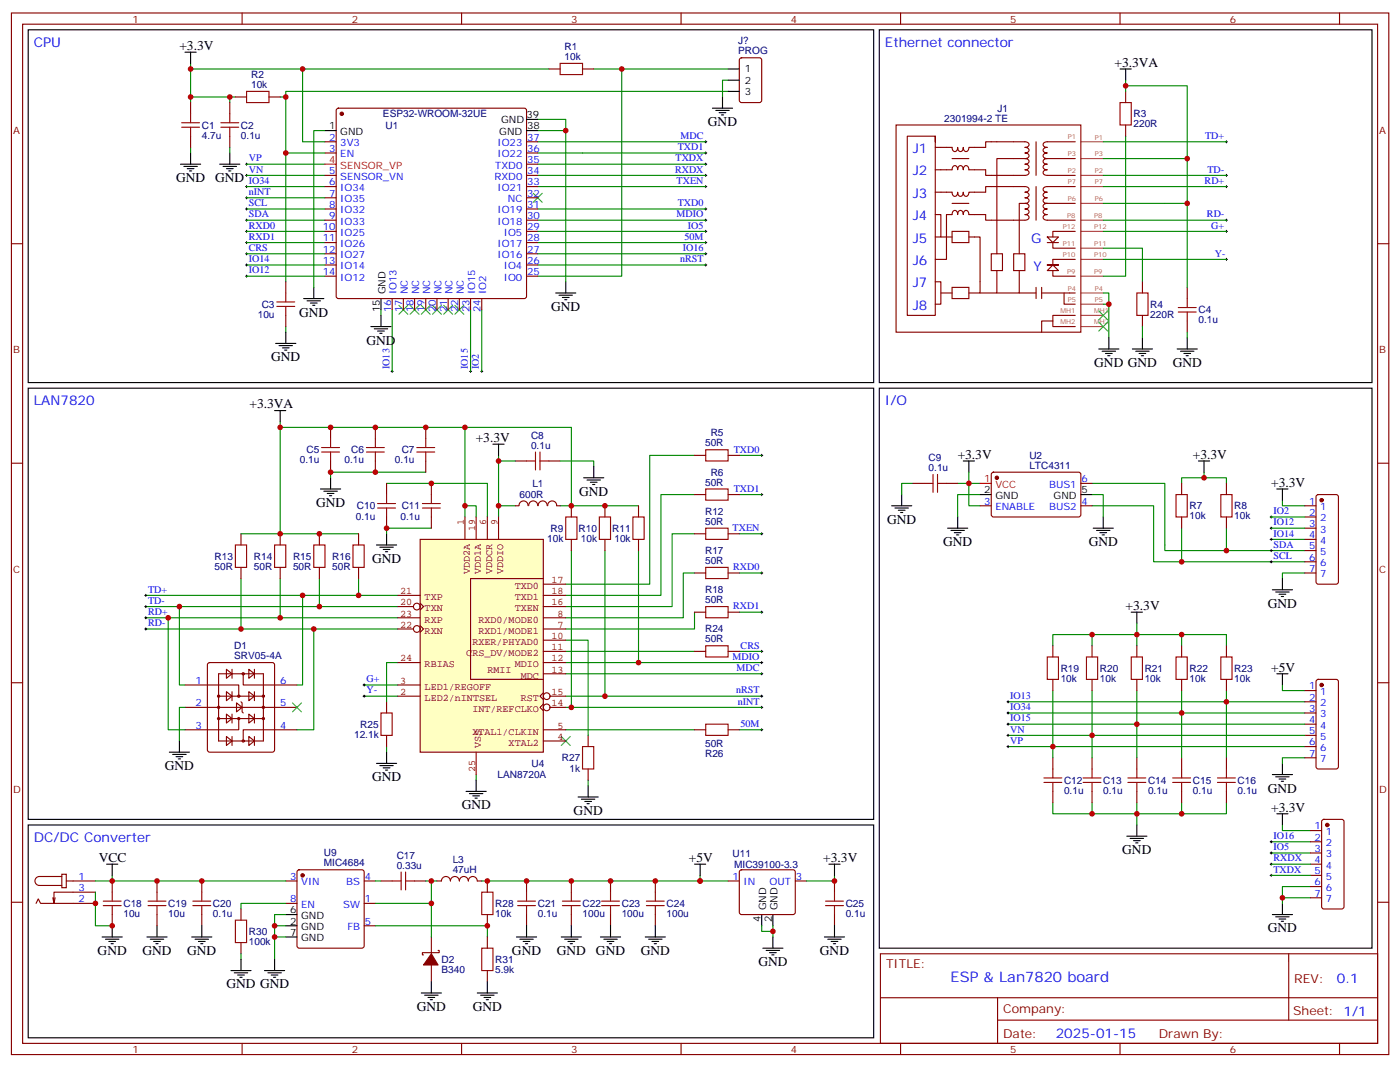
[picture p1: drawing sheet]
<svg xmlns="http://www.w3.org/2000/svg" width="441mm" height="336mm" viewBox="0 0 441 336" stroke-linecap="round" stroke-linejoin="round" font-family="sans-serif">
<g fill="none" stroke="#870000" stroke-width=".35">
<path d="M3.6 4.1h433.9v328.1h-433.9zM7.1 7.6h426.9v321h-426.9zM76.3 4.1v3.5M145.4 4.1v3.5M214.6 4.1v3.5M283.7 4.1v3.5M352.8 4.1v3.5M422 4.1v3.5M60 32.3v3.5M72.4 32.3v3.5M74.2 30.6h3.5M84.7 30.6h3.6"/>
<path d="M106.1 34.3l.5-.2h58.6l.5 .2 .2 .5v58.5l-.3 .5-.4 .3h-58.6l-.5-.3-.2-.5v-58.5zM172.9 21.7h3.6M183.5 21.7h3.5M60 42.9v3.5M72.4 42.9v3.5M102.4 44.7h3.5M102.4 48.2h3.5M102.4 55.2h3.5M102.4 58.8h3.5M165.9 44.7h3.5M165.9 48.2h3.5M165.9 55.2h3.5"/>
<path d="M165.9 58.8h3.5M165.9 51.7h3.5M3.6 76.8h3.5M102.4 62.3h3.5M102.4 65.8h3.5M102.4 69.4h3.5M102.4 72.9h3.5M102.4 76.4h3.5M102.4 79.9h3.5M165.9 62.3h3.5M165.9 65.8h3.5M165.9 69.4h3.5"/>
<path d="M165.9 72.9h3.5M165.9 76.4h3.5M165.9 79.9h3.5M434 76.8h3.5M90 88.8v3.5M90 99.3v3.6M102.4 83.5h3.5M102.4 87h3.5M123.5 94.1v3.5M127.1 94.1v3.5M130.6 94.1v3.5M134.1 94.1v3.5"/>
<path d="M137.7 94.1v3.5M141.2 94.1v3.5M144.7 94.1v3.5M148.2 94.1v3.5M151.8 94.1v3.5M165.9 83.5h3.5M165.9 87h3.5M104.1 134.6v3.5M118.3 134.6v3.5M134.1 134.6v3.5M3.6 145.9h3.5M104.1 145.2v3.5"/>
<path d="M118.3 145.2v3.5M121.8 152.3v3.5M134.1 145.2v3.5M135.9 152.3v3.5M162.3 159.3h1.1M166.3 159.3a1.41 1.41 0 0 0-1.4-1.5 1.41 1.41 0 0 0-1.4 1.5M169.4 159.3a1.41 1.41 0 0 0-1.4-1.5 1.41 1.41 0 0 0-1.4 1.5M172.4 159.3a1.41 1.41 0 0 0-1.4-1.5 1.41 1.41 0 0 0-1.4 1.5M172.6 159.3a1.41 1.41 0 0 1 1.4-1.5 1.41 1.41 0 0 1 1.4 1.5h1.1M180 159.3v3.5M190.6 159.3v3.5M201.2 159.3v3.5"/>
<path d="M218.8 143.4h3.5M218.8 155.8h3.5M229.4 143.4h3.5M229.4 155.8h3.5M287.6 152.3h3.5M298.2 152.3h3.5M308.8 159.3h3.5M312.5 148.9l.5-.2 27.1 .1 .4 .6-.1 13-.6 .4h-27.1l-.4-.7v-12.7zM340.5 152.3h3.5M340.5 159.3h3.5M372.3 152.3v3.5M386.4 152.3v3.5"/>
<path d="M411.1 159.3h3.5M414.8 156l.5-.2h5.6l.7 .4v27.1l-.2 .5-.5 .2h-5.6l-.5-.2-.2-.5v-26.8zM434 145.9h3.5M75.9 168.1v3.6M75.9 178.7v3.5M88.3 168.1v3.6M88.3 178.7v3.5M100.6 168.1v3.6M100.6 178.7v3.5M113 168.1v3.6M113 178.7v3.5M121.8 162.8v3.6"/>
<path d="M135.9 162.8v3.6M180 169.9v3.5M190.6 169.9v3.5M201.2 169.9v3.5M218.8 168.1h3.5M229.4 168.1h3.5M372.3 162.8v3.6M386.4 162.8v3.6M411.1 162.8h3.5M411.1 166.4h3.5M411.1 169.9h3.5M411.1 173.4h3.5"/>
<path d="M411.1 177h3.5M218.8 180.5h3.5M218.8 192.8h3.5M229.4 180.5h3.5M229.4 192.8h3.5M411.1 180.5h3.5M3.6 215.1h3.5M218.8 205.2h3.5M229.4 205.2h3.5M331.7 203.4v3.5M331.7 214v3.5M344 203.4v3.5"/>
<path d="M344 214v3.5M358.1 203.4v3.5M358.1 214v3.5M372.3 203.4v3.5M372.3 214v3.5M386.4 203.4v3.5M386.4 214v3.5M411.1 217.5h3.5M414.8 214.2l.5-.2h5.6l.7 .4v27.1l-.2 .5-.5 .2h-5.6l-.5-.2-.2-.5v-26.8zM434 215.1h3.5M121.8 221.1v3.5M121.8 231.6v3.6"/>
<path d="M185.3 231.6v3.6M218.8 229.9h3.5M229.4 229.9h3.5M331.7 238.7v3.5M344 238.7v3.5M358.1 238.7v3.5M372.3 238.7v3.5M386.4 238.7v3.5M411.1 221.1h3.5M411.1 224.6h3.5M411.1 228.1h3.5M411.1 231.6h3.5"/>
<path d="M411.1 235.2h3.5M411.1 238.7h3.5M185.3 242.2v3.5M331.7 249.3v3.5M344 249.3v3.5M358.1 249.3v3.5M372.3 249.3v3.5M386.4 249.3v3.5M416.6 258.3l.5-.2h5.6l.6 .4 .1 27.1-.2 .5-.5 .2h-5.6l-.5-.2-.3-.5v-26.8zM35.3 277.5v3.5M49.5 277.5v3.5M63.6 277.5v3.5"/>
<path d="M90 277.5h3.6M93.8 274.2l.5-.2h19.7l.5 .2 .2 .5v23.3l-.2 .5-.5 .2h-19.7l-.5-.3-.2-.4v-23.3zM114.7 277.5h3.6M120 277.5h3.5M130.6 277.5h3.5M137.7 277.5h1.4a1.41 1.41 0 0 1 1.4-1.4 1.41 1.41 0 0 1 1.4 1.4 1.41 1.41 0 0 1 1.4-1.4 1.41 1.41 0 0 1 1.4 1.4 1.41 1.41 0 0 1 1.4-1.4 1.41 1.41 0 0 1 1.4 1.4 1.41 1.41 0 0 1 1.4-1.4 1.41 1.41 0 0 1 1.5 1.4h1.4M153.5 277.5v3.5M165.9 277.5v3.5M180 277.5v3.5M192.3 277.5v3.5M206.4 277.5v3.5M412.8 261.6h3.5"/>
<path d="M412.8 265.1h3.5M412.8 268.7h3.5M412.8 272.2h3.5M412.8 275.7h3.5M412.8 279.3h3.5M3.6 284.2h3.5M35.3 288.1v3.5M49.5 288.1v3.5M63.6 288.1v3.5M75.9 286.3v3.5M75.9 296.9v3.5M90 284.6h3.6"/>
<path d="M114.7 284.6h3.6M114.7 291.6h3.6M135.9 295.1v5.3M138 299.4h.4v.7h-5.3v.7h.3M153.5 288.1v3.5M153.5 295.1v3.6M165.9 288.1v3.5M180 288.1v3.5M192.3 288.1v3.5M206.4 288.1v3.5M412.8 282.8h3.5M434 284.2h3.5"/>
<path d="M135.9 304v5.2M153.5 305.7v3.5M277.4 300.4h156.6v28.2h-156.6zM277.4 314.3h156.5M314.3 314.3v14.1M406 300.5v20.8M76.3 328.6v3.6M145.4 328.6v3.6M214.6 328.6v3.6M283.7 328.6v3.6M314.3 321.3h119.6M352.8 328.6v3.6"/>
<path d="M422 328.6v3.6"/>
</g>
<g fill="#870000" stroke="#870000" stroke-width=".35">
<path d="M135.9 300.4l2.1 3.6h-4.6z"/>
<circle cx="95.3" cy="275.7" r=".53"/>
<circle cx="107.7" cy="35.8" r=".53"/>
<circle cx="418.1" cy="259.9" r=".53"/>
<circle cx="416.3" cy="215.8" r=".53"/>
<circle cx="314" cy="150.5" r=".53"/>
<circle cx="416.3" cy="157.6" r=".53"/>
</g>
<g fill="none" stroke="#000" stroke-width=".35">
<path d="M58.3 16.4h3.5M60 16.4v3.6M165.9 37.6h3.5M56.9 51.7h6.3M57.9 52.4h4.3M59 53.1h2.1M59.7 53.8h.7M60 48.2v3.5M69.2 51.7h6.4M70.3 52.4h4.2M71.3 53.1h2.1M72 53.8h.7"/>
<path d="M72.4 48.2v3.5M102.4 41.1h3.5M165.9 41.1h3.5M95.7 94.1h6.3M96.7 94.8h4.3M97.8 95.5h2.1M98.5 96.2h.7M98.8 90.5v3.6M120 94.1v3.5M120 99.3v3.6M175 92.3h6.4M176.1 93h4.2"/>
<path d="M177.2 93.7h2.1M177.9 94.4h.7M178.2 88.8v3.5M86.9 108.2h6.3M87.9 108.9h4.2M89 109.6h2.1M89.7 110.3h.7M90 104.6v3.6M116.8 102.9h6.4M117.9 103.6h4.2M119 104.3h2.1M119.7 105h.7"/>
<path d="M86.5 129.3h3.5M88.3 129.3v3.6M155.3 139.9h3.5M157.1 139.9v3.5M277 122.3h155.2v176.4h-155.2zM101 154h6.3M102 154.7h4.3M103.1 155.4h2.1M103.8 156.1h.7M104.1 150.5v3.5M280.9 159.3h6.3M284.1 155.8v3.5"/>
<path d="M303.5 145.2h3.5M305.2 145.2v3.5M308.8 155.8h3.5M340.5 155.8h3.5M377.5 145.2h3.6M379.3 145.2v3.5M402.2 154h3.6M404 154v3.6M118.6 171.7h6.4M119.7 172.4h4.2M120.7 173.1h2.1M121.4 173.8h.7"/>
<path d="M121.8 168.1v3.6M281.9 160h4.3M283 160.7h2.1M283.7 161.4h.7M298.5 166.4h6.4M299.6 167.1h4.2M300.6 167.8h2.2M301.3 168.5h.7M301.7 162.8v3.6M344.4 166.4h6.3M345.4 167.1h4.3M346.5 167.8h2.1"/>
<path d="M347.2 168.5h.7M347.6 162.8v3.6M356.4 192.8h3.5M358.1 192.8v3.6M400.8 185.8h6.4M401.9 186.5h4.2M402.9 187.2h2.2M403.6 187.9h.8M404 182.2v3.6M402.2 212.2h3.6M404 212.2v3.6M121.8 236.9v3.6"/>
<path d="M8.9 259.9h266.3v67h-266.3zM118.6 240.5h6.4M119.7 241.2h4.2M120.7 241.9h2.1M121.4 242.6h.7M146.8 249.3h6.4M147.9 250h4.2M148.9 250.7h2.2M149.6 251.4h.8M150 245.7v3.6M182.1 251h6.4M183.2 251.7h4.2"/>
<path d="M184.2 252.4h2.1M184.9 253.2h.7M185.3 247.5v3.5M358.1 259.9v3.5M400.8 244h6.4M401.9 244.7h4.2M402.2 256.3h3.6M402.9 245.4h2.2M403.6 246.1h.8M404 240.5v3.5M404 256.3v3.6M33.6 272.2h3.5"/>
<path d="M35.3 272.2v3.5M218.8 272.2h3.5M220.6 272.2v3.5M355 263.4h6.3M356 264.1h4.3M357.1 264.8h2.1M357.8 265.5h.7M32.2 295.1h6.3M33.2 295.8h4.3M34.3 296.5h2.1M35 297.3h.7M35.3 291.6v3.5"/>
<path d="M46.3 295.1h6.3M47.3 295.8h4.3M48.4 296.5h2.1M49.1 297.3h.7M49.5 291.6v3.5M60.4 295.1h6.3M61.5 295.8h4.2M62.5 296.5h2.1M63.2 297.3h.7M63.6 291.6v3.5M90 291.6h3.6M90 288.1h3.6"/>
<path d="M90 295.1h3.6M162.7 295.1h6.4M163.8 295.8h4.2M164.8 296.5h2.1M165.5 297.3h.7M165.9 291.6v3.5M176.8 295.1h6.4M177.9 295.8h4.2M178.9 296.5h2.1M179.6 297.3h.7M180 291.6v3.5M189.2 295.1h6.3"/>
<path d="M190.2 295.8h4.3M191.3 296.5h2.1M192 297.3h.7M192.3 291.6v3.5M203.3 295.1h6.3M204.3 295.8h4.3M205.4 296.5h2.1M206.1 297.3h.7M206.4 291.6v3.5M400.8 288.1h6.4M401.9 288.8h4.2M402.9 289.5h2.2"/>
<path d="M403.6 290.2h.8M404 284.6v3.5M72.7 305.7h6.4M73.8 306.4h4.2M74.9 307.1h2.1M75.6 307.8h.7M75.9 302.2v3.5M83.3 305.7h6.4M84.4 306.4h4.2M85.4 307.1h2.2M86.1 307.8h.8M86.5 302.2v3.5"/>
<path d="M132.7 312.8h6.4M133.8 313.5h4.2M134.8 314.2h2.1M135.5 314.9h.7M135.9 309.2v3.6M150.4 312.8h6.3M151.4 313.5h4.2M152.5 314.2h2.1M153.2 314.9h.7M153.5 309.2v3.6"/>
</g>
<g fill="none" stroke="#a10000" stroke-width=".35">
<path d="M176.5 20h7v3.5h-7zM57.2 38.7h5.7M60 35.8v2.9M69.6 38.7h5.6M72.4 35.8v2.9M77.7 28.8h7v3.5h-7zM57.2 40.1h5.7M60 40.1v2.8M69.6 40.1h5.6M72.4 40.1v2.8M87.2 95.1h5.7M87.2 96.5h5.7"/>
<path d="M90 92.3v2.8M90 96.5v2.8M104.1 138.1v2.9M118.3 138.1v2.9M134.1 138.1v2.9M101.3 141h5.7M101.3 142.4h5.7M104.1 142.4v2.8M115.4 141h5.7M115.4 142.4h5.7M118.3 142.4v2.8M119 158.6h5.6"/>
<path d="M121.8 155.8v2.8M131.3 141h5.6M131.3 142.4h5.6M133.1 158.6h5.6M134.1 142.4v2.8M135.9 155.8v2.8M222.3 141.7h7.1v3.5h-7.1zM222.3 154h7.1v3.6h-7.1zM291.1 152.3h2.8M293.9 149.4v5.7M295.3 152.3h2.9M295.3 149.4v5.7"/>
<path d="M370.5 155.8h3.5v7h-3.5zM384.6 155.8h3.5v7h-3.5zM74.2 171.7h3.5v7h-3.5zM86.5 171.7h3.5v7h-3.5zM98.8 171.7h3.6v7h-3.6zM111.2 171.7h3.5v7h-3.5zM119 160h5.6M121.8 160v2.8M133.1 160h5.6M135.9 160v2.8M178.2 162.8h3.6v7.1h-3.6zM188.8 162.8h3.5v7.1h-3.5z"/>
<path d="M199.4 162.8h3.5v7.1h-3.5zM222.3 166.4h7.1v3.5h-7.1zM222.3 178.7h7.1v3.5h-7.1zM222.3 191.1h7.1v3.5h-7.1zM222.3 203.4h7.1v3.5h-7.1zM329.9 206.9h3.5v7.1h-3.5zM342.3 206.9h3.5v7.1h-3.5zM356.4 206.9h3.5v7.1h-3.5zM370.5 206.9h3.5v7.1h-3.5zM384.6 206.9h3.5v7.1h-3.5zM120 224.6h3.5v7h-3.5zM183.5 235.2h3.5v7h-3.5z"/>
<path d="M222.3 228.1h7.1v3.5h-7.1zM328.9 245h5.6M328.9 246.5h5.6M331.7 242.2v2.8M331.7 246.5v2.8M341.2 245h5.7M341.2 246.5h5.7M344 242.2v2.8M344 246.5v2.8M355.3 245h5.7M355.3 246.5h5.7M358.1 242.2v2.8"/>
<path d="M358.1 246.5v2.8M369.4 245h5.7M369.4 246.5h5.7M372.3 242.2v2.8M372.3 246.5v2.8M383.5 245h5.7M383.5 246.5h5.7M386.4 242.2v2.8M386.4 246.5v2.8M123.5 277.5h2.9M126.4 274.7v5.6M127.8 277.5h2.8"/>
<path d="M127.8 274.7v5.6M32.5 283.8h5.7M32.5 285.3h5.7M35.3 281v2.8M35.3 285.3v2.8M46.6 283.8h5.7M46.6 285.3h5.7M49.5 281v2.8M49.5 285.3v2.8M60.7 283.8h5.7M60.7 285.3h5.7M63.6 281v2.8"/>
<path d="M63.6 285.3v2.8M74.2 289.8h3.5v7.1h-3.5zM151.8 281h3.5v7.1h-3.5zM151.8 298.7h3.5v7h-3.5zM163.1 283.8h5.6M163.1 285.3h5.6M165.9 281v2.8M165.9 285.3v2.8M177.2 283.8h5.6M177.2 285.3h5.6M180 281v2.8M180 285.3v2.8"/>
<path d="M189.5 283.8h5.7M189.5 285.3h5.7M192.3 281v2.8M192.3 285.3v2.8M203.6 283.8h5.7M203.6 285.3h5.7M206.4 281v2.8M206.4 285.3v2.8"/>
</g>
<g fill="none" stroke="#008700" stroke-width=".35">
<path d="M60 20v1.7M60 30.6v-8.9h35.3v23h7.1M72.4 30.6h-12.4v1.7M74.2 30.6h-1.8v1.7M88.3 30.6h1.7M95.3 21.7h77.6M169.4 37.6h8.8v51.2M187 21.7h8.9v65.3h-26.5M229.4 28.8h-139.4v19.4h12.4M60 46.4v1.8M72.4 46.4v1.8M77.7 51.7h24.7"/>
<path d="M77.7 55.2h24.7M77.7 58.8h24.7M90 48.2v40.6M102.4 41.1h-3.6v49.4M169.4 41.1h8.8M169.4 51.7h52.9M169.4 55.2h52.9M169.4 58.8h52.9M169.4 48.2h52.9M169.4 44.7h52.9M77.7 69.4h24.7M77.7 65.8h24.7"/>
<path d="M77.7 76.4h24.7M77.7 62.3h24.7M77.7 79.9h24.7M77.7 72.9h24.7M169.4 69.4h52.9M169.4 65.8h52.9M169.4 76.4h52.9M169.4 79.9h52.9M169.4 72.9h52.9M77.7 83.5h24.7M77.7 87h24.7M120 97.6v1.7"/>
<path d="M123.5 97.6v19.4M148.2 97.6v19.4M151.8 97.6v19.4M169.4 83.5h52.9M90 102.9v1.7M146.5 134.6h33.5v24.7M121.8 152.3h31.7v10.5M134.1 148.7h-30v1.8M146.5 159.3v-24.7h-58.2v33.5h24.7M157.1 159.3h5.2M157.1 143.4v19.4M176.5 159.3h24.7"/>
<path d="M218.8 143.4h-14.1v40.6h-26.5M218.8 155.8h-10.6v31.7h-30M232.9 155.8h7.1M232.9 143.4h7.1M287.6 152.3h-3.5v3.5M301.7 152.3h3.5v7h3.6M305.2 148.7v3.6h3.6M308.8 155.8h-7.1v7M344 152.3h23v21.1h44.1M344 159.3h19.4v17.7h47.7M344 155.8h3.6v7M372.3 152.3v-1.8h14.1v1.8"/>
<path d="M379.3 148.7v1.8M404 157.6v1.7h7.1M135.9 166.4h-14.1v1.7M146.5 162.8v-3.5h3.5v3.5M180 173.4v49.4M190.6 173.4v45.9M201.2 173.4v35.3M218.8 168.1h-7.1v23h-33.5M232.9 168.1h7.1M372.3 166.4v10.6M386.4 166.4v7M400.5 169.9h10.6"/>
<path d="M45.9 198.1h79.4M45.9 194.6h79.4M45.9 191.1h79.4M45.9 187.5h79.4M75.9 182.2v15.9M88.3 182.2v12.4M100.6 182.2v8.9M113 182.2v5.3M218.8 192.8v5.3h-40.6M218.8 180.5h-3.5v14.1h-37.1M232.9 192.8h7.1M232.9 180.5h7.1"/>
<path d="M344 199.9v3.5M358.1 196.4v7M372.3 199.9v3.5M411.1 180.5h-7.1v1.7M114.7 219.3h10.6M114.7 215.8h10.6M125.3 208.7h-3.5v12.4M178.2 201.6h7.1v30M178.2 219.3h61.8M178.2 208.7h61.8M178.2 205.2h40.6M178.2 212.2h61.8"/>
<path d="M232.9 205.2h7.1M331.7 203.4v-3.5h54.7v3.5M331.7 217.5v21.2M344 217.5v21.2M358.1 217.5v21.2M372.3 217.5v21.2M386.4 217.5v21.2M404 215.8v1.7h7.1M121.8 235.2v1.7M178.2 229.9h40.6M178.2 222.8h61.8M232.9 229.9h7.1"/>
<path d="M317.6 235.2h93.5M317.6 224.6h93.5M317.6 221.1h93.5M317.6 228.1h93.5M317.6 231.6h93.5M411.1 238.7h-7.1v1.8M150 244v1.7M185.3 245.7v1.8M331.7 252.8v3.5h54.7v-3.5M344 252.8v3.5M358.1 252.8v7.1M372.3 252.8v3.5"/>
<path d="M404 259.9v1.7h8.8M35.3 275.7v1.8h54.7M118.3 277.5h1.7M134.1 277.5h1.8v7.1h-17.6M135.9 277.5h1.8M220.6 275.7v1.8h-68.8M220.6 277.5h8.8M400.5 268.7h12.3M400.5 265.1h12.3M412.8 279.3h-8.8v3.5M86.5 295.1v7.1M86.5 291.6h3.5"/>
<path d="M90 288.1h-3.5v7h3.5M90 284.6h-14.1v1.7M118.3 291.6h35.2v3.5M135.9 284.6v10.5M412.8 282.8h-8.8v1.8M75.9 300.4v1.8"/>
</g>
<g fill="none" stroke="#000" stroke-width=".32">
<path d="M77.3 58.8h.7M77.3 51.7h.7M77.3 55.2h.7M77.7 51.4v.7M77.7 54.9v.7M77.7 58.4v.7M222 58.8h.7M222 51.7h.7M222 55.2h.7M222 48.2h.7M222 44.7h.7M222.3 44.3v.7"/>
<path d="M222.3 47.8v.7M222.3 51.4v.7M222.3 54.9v.7M222.3 58.4v.7M77.3 72.9h.7M77.3 79.9h.7M77.3 69.4h.7M77.3 65.8h.7M77.3 76.4h.7M77.3 62.3h.7M77.7 61.9v.8M77.7 65.5v.7"/>
<path d="M77.7 69v.7M77.7 72.5v.7M77.7 76.1v.7M77.7 79.6v.7M222 72.9h.7M222 79.9h.7M222 69.4h.7M222 65.8h.7M222 76.4h.7M222.3 65.5v.7M222.3 69v.7M222.3 72.5v.7"/>
<path d="M222.3 76.1v.7M222.3 79.6v.7M77.3 87h.7M77.3 83.5h.7M77.7 83.1v.7M77.7 86.6v.7M222 83.5h.7M222.3 83.1v.7M123.2 117h.7M123.5 116.6v.7M147.9 117h.7M148.2 116.6v.7"/>
<path d="M151.4 117h.7M151.8 116.6v.7M239.6 155.8h.7M239.6 143.4h.7M240 143.1v.7M240 155.4v.7M239.6 168.1h.7M240 167.8v.7M45.6 198.1h.7M45.6 194.6h.7M45.6 191.1h.7M45.6 187.5h.7"/>
<path d="M45.9 187.2v.7M45.9 190.7v.7M45.9 194.2v.7M45.9 197.8v.7M239.6 192.8h.7M239.6 180.5h.7M240 180.1v.7M240 192.5v.7M114.4 219.3h.7M114.4 215.8h.7M114.7 215.4v.7M114.7 218.9v.7"/>
<path d="M239.6 219.3h.7M239.6 212.2h.7M239.6 208.7h.7M239.6 205.2h.7M240 204.8v.7M240 208.4v.7M240 211.9v.7M240 218.9v.7M239.6 229.9h.7M239.6 222.8h.7M240 222.5v.7M240 229.5v.7"/>
<path d="M400.1 268.7h.7M400.5 268.3v.7"/>
</g>
<g fill="none" stroke="#3c3" stroke-width=".35">
<path d="M168 60.9l2.8 2.8M170.8 60.9l-2.8 2.8M125.7 96.2l2.8 2.8M128.5 96.2l-2.8 2.8M129.2 96.2l2.8 2.8M132 96.2l-2.8 2.8M132.7 96.2l2.8 2.8M135.5 96.2l-2.8 2.8M136.2 96.2l2.9 2.8M139.1 96.2l-2.9 2.8M139.8 96.2l2.8 2.8M142.6 96.2l-2.8 2.8"/>
<path d="M143.3 96.2l2.8 2.8M146.1 96.2l-2.8 2.8M176.8 232l2.8 2.8M179.6 232l-2.8 2.8"/>
</g>
<path d="M102.4 51.7h3.5M308.8 152.3h3.5" fill="none" stroke="#f00" stroke-width=".35"/>
<path d="M132.4 169.9h38.8v67h-38.8z" fill="#ffffc2" stroke="#850000" stroke-width=".35"/>
<g fill="none" stroke="#850000" stroke-width=".35">
<path d="M146.5 162.8v7.1M150 162.8v7.1M153.5 162.8v7.1M157.1 162.8v7.1M125.3 198.1h4.9M125.3 194.6h7.1M125.3 191.1h4.9M125.3 187.5h7.1M132.4 190l1 1.1-1 1M132.4 197.1l1 1-1 1.1M171.2 182.2h-23v31.8h23M171.2 198.1h7"/>
<path d="M171.2 194.6h7M171.2 191.1h7M171.2 187.5h7M171.2 184h7M125.3 219.3h7.1M125.3 215.8h7.1M125.3 208.7h7.1M171.2 218.2l-1.1 1.1 1.1 1M171.2 201.6h7M171.2 205.2h7M171.2 208.7h7M171.2 212.2h7"/>
<path d="M173.3 219.3h4.9M150 236.9v7.1M171.2 221.8l-1.1 1 1.1 1.1M171.2 233.4h7M171.2 229.9h7M173.3 222.8h4.9"/>
<circle cx="131.3" cy="191.1" r="1.06"/>
<circle cx="131.3" cy="198.1" r="1.06"/>
<circle cx="172.2" cy="219.3" r="1.06"/>
<circle cx="172.2" cy="222.8" r="1.06"/>
</g>
<g fill="none" stroke="#008700" stroke-width=".35">
<path d="M195.9 21.7h33.5M229.4 25.3h-1.8v5.3M354.6 27h19.4v37.1h-26.4M354.6 25.3v3.5M347.6 50h26.4M347.6 44.7h38.8M347.6 55.2h38.8M347.6 58.8h38.8M354.6 42.9v44.1h-7M347.6 78.2h12.3v10.6M347.6 69.4h38.8M347.6 72.9h38.8"/>
<path d="M374 64.1v26.4M347.6 92.3h1.7v14.1M347.6 81.7h38.8M347.6 95.8h1.7M359.9 102.9v3.5M374 104.6v1.8M88.3 132.9v1.7M157.1 145.2h5.2M176.5 145.2h10.5v1.8M75.9 168.1h12.4M400.5 166.4h10.6M400.5 162.8h10.6"/>
<path d="M53 194.6v35.3h5.3M56.5 191.1v24.7h1.8M95.3 187.5v28.3h-1.7M98.8 198.1v31.8h-5.2M58.3 222.8h-1.8v10.6M30.1 277.5h5.2M262.9 275.7v1.8h-8.8M400.5 275.7h12.3M400.5 272.2h12.3M30.1 281v10.6h5.2M240 291.6v1.8h3.5v-1.8M243.5 293.4v1.7"/>
</g>
<g fill="none" stroke="#000" stroke-width=".35">
<path d="M8.9 9.4h266.3v111.1h-266.3zM277 9.4h155.2v111.1h-155.2zM224.4 34.1h6.4M225.5 34.8h4.2M226.6 35.5h2.1M227.3 36.2h.7M227.6 30.6v3.5M229.4 21.7h3.5M229.4 28.8h3.5M229.4 25.3h3.5M352.8 21.7h3.6M354.6 21.7v3.6"/>
<path d="M346.1 109.9h6.4M347.2 110.6h4.2M348.3 111.3h2.1M349 112h.7M349.3 106.4v3.5M356.7 109.9h6.4M357.8 110.6h4.2M358.8 111.3h2.2M359.6 112h.7M359.9 106.4v3.5M370.8 109.9h6.4M371.9 110.6h4.2"/>
<path d="M373 111.3h2.1M373.7 112h.7M374 106.4v3.5M8.9 122.3h266.3v135.8h-266.3zM183.9 150.5h6.3M184.9 151.2h4.3M186 151.9h2.1M186.7 152.6h.7M187 147v3.5M53.3 236.9h6.4M54.4 237.6h4.2M55.5 238.3h2.1"/>
<path d="M56.2 239h.7M56.5 233.4v3.5M261.1 272.2h3.6M262.9 272.2v3.5M240 288.1v3.5M240.3 298.7h6.4M241.4 299.4h4.2M243.5 288.1v3.5M243.5 295.1v3.6M259.7 295.1h6.4M260.8 295.8h4.2M261.8 296.5h2.1"/>
<path d="M262.5 297.3h.7M262.9 291.6v3.5M242.4 300.1h2.1M243.1 300.8h.7"/>
</g>
<g fill="none" stroke="#870000" stroke-width=".35">
<path d="M233.1 18.4l.5-.2h5.7l.6 .4 .1 13-.5 .7h-5.9l-.6-.4-.1-13zM282.3 39.4h58.2v65.2h-58.2zM354.6 28.8v3.5M354.6 39.4v3.5M294.6 46.4h5.3l.4 1.1 .7 .2 .6-.6 .1-.7 .3 1.1 .8 .2 .6-.6 .1-.7 .3 1.1 .7 .2 .6-.6 .1-.7h5.3v-1.7l13 .1 .4 .2 .3 .7-.7 .6-.6 .1 1 .4 .3 .7-.7 .6-.6 .1 1 .3 .3 .8-.7 .6-.6 .1 1 .3 .3 .7-.7 .6-.6 .1 1 .4 .3 .7-.7 .6-.6 .1 1 .3 .3 .8-.7 .5-.6 .1h-12.4v-1.7h-5.3l-.1-.7-.6-.6-.7 .2-.3 1.1-.4-1.1-.7-.2-.6 .6-.1 .7-.4-1.1-.7-.2-.6 .6-.1 .7h-5.3M294.6 42.9v56.4h-8.8v-56.4h8.8v1.8M299.9 50h5.3M322.9 50h-8.9v29.9M326.4 44.7v10.5M326.4 58.8v10.6M329.9 50h8.8M338.7 44.7h-8.8l-.6 .1-.7 .6 .2 .7 1.1 .3-.6 .1-.7 .6 .2 .7 1.1 .4-.6 .1-.7 .6 .2 .7 1.1 .4-.6 .1-.7 .5 .2 .8 1.1 .3-.6 .1-.7 .6 .2 .7 1.1 .4-1.1 .3-.2 .8 .2 .3 1.1 .3h8.8"/>
<path d="M338.7 58.8h-8.8l-.6 .1-.7 .6 .2 .7 1.1 .3-.6 .1-.7 .6 .2 .8 1.1 .3-.6 .1-.7 .6 .2 .7 1.1 .4-.6 .1-.7 .6 .2 .7 1.1 .3-.6 .1-.7 .6 .2 .7 1.1 .4-1.1 .3-.2 .8 .2 .3 1.1 .4h8.8M294.6 60.5h5.3l.4 1.1 .7 .2 .6-.6 .1-.7 .3 1.1 .8 .2 .6-.6 .1-.7 .3 1.1 .7 .2 .6-.6 .1-.7h5.3v-1.7h12.4l.6 .1 .7 .6-.3 .7-1 .3 .6 .1 .7 .6-.3 .8-1 .3 .6 .1 .7 .6-.3 .7-1 .4 .6 .1 .7 .6-.3 .7-1 .3 .6 .1 .7 .6-.3 .7-1 .4 .6 .1 .7 .6-.3 .7-.4 .3-13 .1v-1.8h-5.3l-.1-.7-.6-.6-.7 .2-.3 1.1-.1-.7-.6-.6-.8 .2-.3 1.1-.1-.7-.6-.6-.7 .2-.4 1.1h-1.7v14.1h-3.6M294.6 67.6h1.8v7h-1.8M296.4 74.6h3.5M299.9 72.9h5.3v3.5h-5.3zM299.9 64.1h5.3M305.2 74.6h3.6v17.7h-3.6M312.3 79.9h3.5v5.3h-3.5zM319.3 79.9h3.6v5.3h-3.6zM322.9 64.1h-1.8v15.8M329.9 74.6h3.5l-1.7 1.8zM329.9 64.1h8.8"/>
<path d="M329.9 76.4h3.5M331.7 76.4v1.8h7M338.7 72.9h-7v1.7M294.6 88.8h1.8v7h-1.8M296.4 92.3h3.5M299.9 90.5h5.3v3.6h-5.3zM314 85.2v7.1h-5.2M321.1 85.2v7.1h-7.1M321.1 92.3h5.3M326.4 90.5v3.6M328.2 92.3h10.5M328.2 90.5v3.6"/>
<path d="M331.7 83.5l1.7 1.7h-3.5zM331.7 85.2v1.8h7M335.2 92.3v3.5h3.5M338.7 81.7h-7v1.8h1.7h-3.5h1.8M338.7 99.3h-7v3.6h7M359.9 88.8v3.5M359.9 99.3v3.6M374 90.5v3.6M331.7 101.1h-3.5v3.5M374 101.1v3.5M162.3 145.2h3.6M172.9 145.2h3.6"/>
<path d="M58.3 215.8h16.9v3.5M65.6 208.9l.4-.2h19.8l.5 .2 .2 .5v26.8l-.2 .5-.5 .2h-19.8l-.5-.2-.2-.5v-26.8zM68.9 212.2h14.1v21.2h-14.1zM68.9 219.3h14.1M71.3 210.8l1.8 1.4-1.8 1.4zM71.3 217.9l1.8 1.4-1.8 1.4zM73.1 210.8v2.8M73.1 217.9v2.8M76.6 212.2v3.6h17M78.4 210.8l1.8 1.4-1.8 1.4zM78.4 217.9l1.8 1.4-1.8 1.4zM80.2 210.8v2.8"/>
<path d="M80.2 217.9v2.8M58.3 222.8h35.3M68.9 226.3h14.1M71.3 224.9l1.8 1.4-1.8 1.5zM71.3 232l1.8 1.4-1.8 1.4zM73.1 224.9v2.9M73.1 232v2.8M74.5 221.4l1.8 1.4-1.8 1.4zM75.2 226.3v3.6h-16.9M75.9 221.1l.4 .3v2.8l.3 .4M78.4 224.9l1.8 1.4-1.8 1.5zM78.4 232l1.8 1.4-1.8 1.4z"/>
<path d="M80.2 224.9v2.9M80.2 232v2.8M93.6 229.9h-17v3.5M19.5 275.4h1.4v4.2h-1.4zM19.5 276.1h-7.1a1.41 1.41 0 0 0-1.4 1.4 1.41 1.41 0 0 0 1.4 1.4h7.1M20.9 277.5h9.2M229.4 277.5h3.5M233.1 274.2l.5-.2h16.2l.5 .2 .2 .5v12.7l-.2 .5-.5 .2h-16.2l-.5-.3-.2-.4v-12.7zM250.5 277.5h3.6M262.9 277.5v3.5M11.4 284.6l.7-1.5 .7 1.5h17.3M17.4 282.8l-.4 1.8"/>
<path d="M30.1 281h-13.1v3.6l-.3-1.8M262.9 288.1v3.5"/>
<circle cx="68.9" cy="219.3" r=".35"/>
<circle cx="75.2" cy="219.3" r=".35"/>
<circle cx="76.6" cy="212.2" r=".35"/>
<circle cx="83" cy="219.3" r=".35"/>
<circle cx="68.9" cy="222.8" r=".35"/>
<circle cx="68.9" cy="226.3" r=".35"/>
<circle cx="75.2" cy="226.3" r=".35"/>
<circle cx="76.6" cy="233.4" r=".35"/>
<circle cx="83" cy="222.8" r=".35"/>
<circle cx="83" cy="226.3" r=".35"/>
</g>
<path d="M346.1 97.9l2.9 2.9M349 97.9l-2.9 2.9M346.1 101.5l2.9 2.8M349 101.5l-2.9 2.8M92.1 221.4l2.9 2.8M95 221.4l-2.9 2.8" fill="none" stroke="#3c3" stroke-width=".35"/>
<g fill="none" stroke="#a64a4a" stroke-width=".35">
<path d="M340.6 44.7h7M340.6 55.2h7M340.6 50h7M340.6 58.8h7M340.6 64.1h7M340.6 69.4h7M340.6 78.2h7M340.6 72.9h7M340.6 92.3h7M340.6 95.8h7M340.6 87h7M340.6 81.7h7"/>
<path d="M340.6 99.3h7M340.6 102.9h7"/>
</g>
<g fill="none" stroke="#a10000" stroke-width=".35">
<path d="M352.8 32.3h3.6v7.1h-3.6zM358.1 92.3h3.6v7h-3.6zM371.2 96.9h5.6M371.2 98.3h5.6M374 94.1v2.8M374 98.3v2.8M165.9 145.2h2.8M168.7 142.4v5.6M170.1 145.2h2.8M170.1 142.4v5.6M260.1 283.8h5.6M260.1 285.3h5.6"/>
<path d="M262.9 281v2.8M262.9 285.3v2.8"/>
</g>
<g fill="none" stroke="#000" stroke-width=".32">
<path d="M386 44.7h.7M386 55.2h.7M386 58.8h.7M386.4 44.3v.7M386.4 54.9v.7M386.4 58.4v.7M386 69.4h.7M386 72.9h.7M386.4 69v.7M386.4 72.5v.7M386 81.7h.7M386.4 81.4v.7"/>
<path d="M400.1 162.8h.7M400.1 166.4h.7M400.1 169.9h.7M400.1 173.4h.7M400.1 177h.7M400.5 162.5v.7M400.5 166v.7M400.5 169.5v.8M400.5 173.1v.7M400.5 176.6v.7M317.2 221.1h.7M317.2 224.6h.7"/>
<path d="M317.2 228.1h.7M317.2 231.6h.7M317.2 235.2h.7M317.6 220.7v.7M317.6 224.2v.7M317.6 227.8v.7M317.6 231.3v.7M317.6 234.8v.7M400.1 265.1h.7M400.1 272.2h.7M400.1 275.7h.7M400.5 264.8v.7"/>
<path d="M400.5 271.9v.7M400.5 275.4v.7"/>
</g>
<g fill="#c00">
<circle cx="135.9" cy="277.5" r=".88"/>
<circle cx="135.9" cy="284.6" r=".88"/>
<circle cx="86.5" cy="295.1" r=".88"/>
<circle cx="86.5" cy="291.6" r=".88"/>
<circle cx="153.5" cy="291.6" r=".88"/>
<circle cx="153.5" cy="277.5" r=".88"/>
<circle cx="63.6" cy="277.5" r=".88"/>
<circle cx="49.5" cy="277.5" r=".88"/>
<circle cx="35.3" cy="277.5" r=".88"/>
<circle cx="165.9" cy="277.5" r=".88"/>
<circle cx="180" cy="277.5" r=".88"/>
<circle cx="192.3" cy="277.5" r=".88"/>
<circle cx="220.6" cy="277.5" r=".88"/>
<circle cx="90" cy="30.6" r=".88"/>
<circle cx="72.4" cy="30.6" r=".88"/>
<circle cx="60" cy="30.6" r=".88"/>
<circle cx="90" cy="48.2" r=".88"/>
<circle cx="178.2" cy="41.1" r=".88"/>
<circle cx="95.3" cy="21.7" r=".88"/>
<circle cx="60" cy="21.7" r=".88"/>
<circle cx="404" cy="282.8" r=".88"/>
<circle cx="331.7" cy="235.2" r=".88"/>
<circle cx="372.3" cy="256.3" r=".88"/>
<circle cx="358.1" cy="256.3" r=".88"/>
<circle cx="344" cy="256.3" r=".88"/>
<circle cx="372.3" cy="199.9" r=".88"/>
<circle cx="358.1" cy="199.9" r=".88"/>
<circle cx="344" cy="199.9" r=".88"/>
<circle cx="344" cy="231.6" r=".88"/>
<circle cx="358.1" cy="228.1" r=".88"/>
<circle cx="372.3" cy="224.6" r=".88"/>
<circle cx="386.4" cy="221.1" r=".88"/>
<circle cx="305.2" cy="152.3" r=".88"/>
<circle cx="75.9" cy="198.1" r=".88"/>
<circle cx="88.3" cy="194.6" r=".88"/>
<circle cx="100.6" cy="191.1" r=".88"/>
<circle cx="113" cy="187.5" r=".88"/>
<circle cx="190.6" cy="159.3" r=".88"/>
<circle cx="88.3" cy="168.1" r=".88"/>
<circle cx="100.6" cy="168.1" r=".88"/>
<circle cx="118.3" cy="134.6" r=".88"/>
<circle cx="134.1" cy="134.6" r=".88"/>
<circle cx="121.8" cy="166.4" r=".88"/>
<circle cx="135.9" cy="152.3" r=".88"/>
<circle cx="118.3" cy="148.7" r=".88"/>
<circle cx="104.1" cy="148.7" r=".88"/>
<circle cx="180" cy="222.8" r=".88"/>
<circle cx="201.2" cy="208.7" r=".88"/>
<circle cx="190.6" cy="219.3" r=".88"/>
<circle cx="146.5" cy="134.6" r=".88"/>
<circle cx="88.3" cy="134.6" r=".88"/>
<circle cx="146.5" cy="159.3" r=".88"/>
<circle cx="157.1" cy="159.3" r=".88"/>
<circle cx="180" cy="159.3" r=".88"/>
<circle cx="104.1" cy="134.6" r=".88"/>
<circle cx="95.3" cy="187.5" r=".88"/>
<circle cx="56.5" cy="191.1" r=".88"/>
<circle cx="98.8" cy="198.1" r=".88"/>
<circle cx="53" cy="194.6" r=".88"/>
<circle cx="157.1" cy="145.2" r=".88"/>
<circle cx="349.3" cy="95.8" r=".88"/>
<circle cx="374" cy="64.1" r=".88"/>
<circle cx="374" cy="50" r=".88"/>
<circle cx="354.6" cy="27" r=".88"/>
<circle cx="35.3" cy="291.6" r=".88"/>
<circle cx="30.1" cy="284.6" r=".88"/>
<circle cx="262.9" cy="277.5" r=".88"/>
<circle cx="206.4" cy="277.5" r=".88"/>
<circle cx="243.5" cy="293.4" r=".88"/>
<circle cx="195.9" cy="21.7" r=".88"/>
<circle cx="386.4" cy="173.4" r=".88"/>
<circle cx="379.3" cy="150.5" r=".88"/>
<circle cx="372.3" cy="177" r=".88"/>
</g>
<text font-size="4.6" fill="#00f" x="299.4" y="309.5">ESP &amp; Lan7820 board</text>
<g font-size="4.2" fill="#00f">
<text x="10.7" y="14.7">CPU</text>
<text x="278.8" y="14.7">Ethernet connector</text>
<text x="287.6" y="48.2">J1</text>
<text x="287.6" y="55.2">J2</text>
<text x="287.6" y="62.3">J3</text>
<text x="287.6" y="69.4">J4</text>
<text x="287.6" y="76.4">J5</text>
<text x="324.9" y="76.4">G</text>
<text x="287.6" y="83.5">J6</text>
<text x="325.6" y="85.2">Y</text>
<text x="287.6" y="90.5">J7</text>
<text x="287.6" y="97.6">J8</text>
<text x="10.7" y="127.6">LAN7820</text>
<text x="278.8" y="127.6">I/O</text>
<text x="10.7" y="265.1">DC/DC Converter</text>
<text x="421.2" y="309.7">0.1</text>
<text x="332.6" y="327.1">2025-01-15</text>
</g>
<g font-size="4.2">
<text x="56.5" y="15.7">+3.3V</text>
<text x="351.1" y="21">+3.3VA</text>
<text x="223" y="39.7">GND</text>
<text x="55.5" y="57.4">GND</text>
<text x="67.8" y="57.4">GND</text>
<text x="94.3" y="99.7">GND</text>
<text x="173.6" y="97.9">GND</text>
<text x="85.4" y="113.8">GND</text>
<text x="115.4" y="108.5">GND</text>
<text x="344.7" y="115.6">GND GND</text>
<text x="369.4" y="115.6">GND</text>
<text x="78.6" y="128.6">+3.3VA</text>
<text x="149.9" y="139.2">+3.3V</text>
<text x="301.7" y="144.5">+3.3V</text>
<text x="375.8" y="144.5">+3.3V</text>
<text x="400.5" y="153.3">+3.3V</text>
<text x="99.6" y="159.7">GND</text>
<text x="182.5" y="156.1">GND</text>
<text x="279.5" y="165">GND</text>
<text x="297.1" y="172">GND</text>
<text x="343" y="172">GND</text>
<text x="117.2" y="177.3">GND</text>
<text x="399.4" y="191.4">GND</text>
<text x="354.6" y="192.1">+3.3V</text>
<text x="400.5" y="211.5">+5V</text>
<text x="51.9" y="242.6">GND</text>
<text x="117.2" y="246.1">GND</text>
<text x="399.4" y="249.6">GND</text>
<text x="145.4" y="254.9">GND</text>
<text x="180.7" y="256.7">GND</text>
<text x="400.5" y="255.6">+3.3V</text>
<text x="353.6" y="269">GND</text>
<text x="31.1" y="271.5">VCC</text>
<text x="217" y="271.5">+5V</text>
<text x="259.4" y="271.5">+3.3V</text>
<text x="399.4" y="293.7">GND</text>
<text x="30.8" y="300.8">GND</text>
<text x="44.9" y="300.8">GND</text>
<text x="59" y="300.8">GND</text>
<text x="161.3" y="300.8">GND</text>
<text x="175.4" y="300.8">GND</text>
<text x="187.7" y="300.8">GND</text>
<text x="201.9" y="300.8">GND</text>
<text x="238.9" y="304.3">GND</text>
<text x="258.3" y="300.8">GND</text>
<text x="71.3" y="311.4">GND GND</text>
<text x="131.3" y="318.4">GND</text>
<text x="148.9" y="318.4">GND</text>
</g>
<g font-size="3.9" fill="#800">
<text x="279.1" y="305">TITLE:</text>
<text x="407.7" y="309.7">REV:</text>
<text x="316" y="319.2">Company:</text>
<text x="407.4" y="319.8">Sheet: 1/1</text>
<text x="316" y="326.9">Date:</text>
<text x="365.1" y="327">Drawn By:</text>
</g>
<g font-size="3.2" fill="#800">
<text x="41.7" y="7.1">1</text>
<text x="110.8" y="7.1">2</text>
<text x="180" y="7.1">3</text>
<text x="249.1" y="7.1">4</text>
<text x="318.3" y="7.1">5</text>
<text x="387.4" y="7.1">6</text>
<text x="4.1" y="42.2">A</text>
<text x="434.5" y="42.2">A</text>
<text x="4.1" y="111.3">B</text>
<text x="434.5" y="111.3">B</text>
<text x="4.1" y="180.5">C</text>
<text x="434.5" y="180.5">C</text>
<text x="4.1" y="249.6">D</text>
<text x="434.5" y="249.6">D</text>
<text x="41.7" y="331.6">1</text>
<text x="110.8" y="331.6">2</text>
<text x="180" y="331.6">3</text>
<text x="249.1" y="331.6">4</text>
<text x="318.3" y="331.6">5</text>
<text x="387.4" y="331.6">6</text>
</g>
<g font-size="3.2" fill="#000080">
<text x="177.9" y="15.7">R1</text>
<text x="232.6" y="17.1">PROG</text>
<text x="232.6" y="14">J?</text>
<text x="177.9" y="18.9">10k</text>
<text x="79.1" y="27.7">10k</text>
<text x="79.1" y="24.5">R2</text>
<text x="314.2" y="35.2">J1</text>
<text x="63.6" y="40.5">C1</text>
<text x="75.9" y="40.5">C2</text>
<text x="120.6" y="37">ESP32-WROOM-32UE</text>
<text x="121.4" y="40.5">U1</text>
<text x="297.5" y="38.3">2301994-2 TE</text>
<text x="357.1" y="40.1">220R</text>
<text x="357.1" y="37">R3</text>
<text x="63.6" y="43.7">4.7u</text>
<text x="75.9" y="43.7">0.1u</text>
<text x="81.2" y="100.1">10u</text>
<text x="82.4" y="97">C3</text>
<text x="362.4" y="100.1">220R</text>
<text x="362.4" y="96.9">R4</text>
<text x="377.5" y="101.9">0.1u</text>
<text x="377.5" y="98.7">C4</text>
<text x="223.9" y="137.4">R5</text>
<text x="96.6" y="142.8">C5</text>
<text x="110.7" y="142.8">C6</text>
<text x="126.5" y="142.8">C7</text>
<text x="167.3" y="141.3">0.1u</text>
<text x="167.3" y="138.2">C8</text>
<text x="222.1" y="140.6">50R</text>
<text x="94.4" y="146">0.1u</text>
<text x="108.5" y="146">0.1u</text>
<text x="124.4" y="146">0.1u</text>
<text x="223.9" y="149.8">R6</text>
<text x="292.5" y="148.4">0.1u</text>
<text x="292.5" y="145.2">C9</text>
<text x="324.3" y="147.6">LTC4311</text>
<text x="324.3" y="144.5">U2</text>
<text x="167.7" y="153.5">L1</text>
<text x="222.1" y="153">50R</text>
<text x="112.4" y="160.5">C10</text>
<text x="126.5" y="160.5">C11</text>
<text x="163.6" y="156.7">600R</text>
<text x="374.7" y="160.4">R7</text>
<text x="388.8" y="160.4">R8</text>
<text x="112.1" y="163.6">0.1u</text>
<text x="126.2" y="163.6">0.1u</text>
<text x="173.5" y="167.5">R9</text>
<text x="182.3" y="167.5">R10</text>
<text x="192.9" y="167.5">R11</text>
<text x="222.1" y="165.3">50R</text>
<text x="222.1" y="162.1">R12</text>
<text x="374.7" y="163.6">10k</text>
<text x="388.8" y="163.6">10k</text>
<text x="172.4" y="170.7">10k</text>
<text x="183" y="170.7">10k</text>
<text x="193.6" y="170.7">10k</text>
<text x="67.6" y="179.5">50R</text>
<text x="67.6" y="176.4">R13</text>
<text x="80" y="179.5">50R</text>
<text x="80" y="176.3">R14</text>
<text x="92.3" y="179.5">50R</text>
<text x="92.3" y="176.3">R15</text>
<text x="104.7" y="179.5">50R</text>
<text x="104.7" y="176.3">R16</text>
<text x="222.1" y="177.7">50R</text>
<text x="222.1" y="174.5">R17</text>
<text x="222.1" y="190">50R</text>
<text x="222.1" y="186.8">R18</text>
<text x="222.1" y="202.4">50R</text>
<text x="222.1" y="199.2">R24</text>
<text x="73.8" y="207.6">SRV05-4A</text>
<text x="73.8" y="204.5">D1</text>
<text x="334.2" y="214.8">10k</text>
<text x="334.2" y="211.6">R19</text>
<text x="346.5" y="214.8">10k</text>
<text x="346.5" y="211.6">R20</text>
<text x="360.6" y="214.8">10k</text>
<text x="360.6" y="211.6">R21</text>
<text x="374.7" y="214.8">10k</text>
<text x="374.7" y="211.6">R22</text>
<text x="388.8" y="214.7">10k</text>
<text x="388.8" y="211.6">R23</text>
<text x="111.5" y="232.4">12.1k</text>
<text x="113.5" y="229.2">R25</text>
<text x="177" y="239.8">R27</text>
<text x="222.1" y="235.2">50R</text>
<text x="222.1" y="238.4">R26</text>
<text x="156.8" y="245.1">LAN8720A</text>
<text x="167.4" y="241.6">U4</text>
<text x="179.5" y="243">1k</text>
<text x="335.2" y="250.1">0.1u</text>
<text x="335.2" y="246.9">C12</text>
<text x="347.6" y="250.1">0.1u</text>
<text x="347.6" y="246.9">C13</text>
<text x="361.7" y="250.1">0.1u</text>
<text x="361.7" y="246.9">C14</text>
<text x="375.8" y="250.1">0.1u</text>
<text x="375.8" y="246.9">C15</text>
<text x="389.9" y="250.1">0.1u</text>
<text x="389.9" y="246.9">C16</text>
<text x="102" y="269.6">U9</text>
<text x="230.8" y="269.8">U11</text>
<text x="102" y="272.9">MIC4684</text>
<text x="125" y="273.6">0.33u</text>
<text x="125" y="270.4">C17</text>
<text x="142.6" y="275">47uH</text>
<text x="142.6" y="271.8">L3</text>
<text x="231.3" y="273.3">MIC39100-3.3</text>
<text x="38.9" y="285.7">C18</text>
<text x="53" y="285.7">C19</text>
<text x="67.1" y="285.7">C20</text>
<text x="156" y="285.7">R28</text>
<text x="169.4" y="285.7">C21</text>
<text x="183.5" y="285.7">C22</text>
<text x="195.9" y="285.7">C23</text>
<text x="210" y="285.7">C24</text>
<text x="266.4" y="285.7">C25</text>
<text x="38.9" y="288.9">10u</text>
<text x="53" y="288.9">10u</text>
<text x="67.1" y="288.9">0.1u</text>
<text x="156" y="288.9">10k</text>
<text x="169.4" y="288.9">0.1u</text>
<text x="183.5" y="288.9">100u</text>
<text x="195.9" y="288.9">100u</text>
<text x="210" y="288.9">100u</text>
<text x="266.4" y="288.8">0.1u</text>
<text x="78.4" y="297.7">100k</text>
<text x="78.4" y="294.5">R30</text>
<text x="139.1" y="303.3">D2</text>
<text x="156" y="303.3">R31</text>
<text x="139.1" y="306.5">B340</text>
<text x="156" y="306.5">5.9k</text>
</g>
<g font-size="3.2">
<text x="234.7" y="22.8">1</text>
<text x="234.7" y="29.8">3</text>
<text x="234.7" y="26.3">2</text>
<text x="103.7" y="40.8">1</text>
<text x="157.9" y="38.7">GND</text>
<text x="165.9" y="37.3">39</text>
<text x="166.1" y="40.8">38</text>
<text x="107.2" y="42.5">GND</text>
<text x="157.3" y="42.5">GND</text>
<text x="121.4" y="92.7" transform="rotate(-90 121.4 92.7)">GND</text>
<text x="119.7" y="98.3" transform="rotate(-90 119.7 98.3)">15</text>
<text x="310.1" y="155.4">2</text>
<text x="340.7" y="155.4">5</text>
<text x="313.6" y="157.2">GND</text>
<text x="331.9" y="157.2">GND</text>
<text x="91.4" y="287.7">6</text>
<text x="241.4" y="286.8" transform="rotate(-90 241.4 286.8)">GND</text>
<text x="244.9" y="286.8" transform="rotate(-90 244.9 286.8)">GND</text>
<text x="91.4" y="291.3">2</text>
<text x="94.9" y="293">GND</text>
<text x="94.9" y="289.5">GND</text>
<text x="239.6" y="290.3" transform="rotate(-90 239.6 290.3)">4</text>
<text x="243.1" y="290.3" transform="rotate(-90 243.1 290.3)">2</text>
<text x="91.4" y="294.8">7</text>
<text x="94.9" y="296.5">GND</text>
</g>
<g font-size="3.2" fill="#00f">
<text x="103.7" y="44.3">2</text>
<text x="103.7" y="47.8">3</text>
<text x="107.2" y="46.1">3V3</text>
<text x="156.7" y="46.1">IO23</text>
<text x="166.1" y="47.8">36</text>
<text x="166.1" y="44.3">37</text>
<text x="213.5" y="47.3">TXD1</text>
<text x="214.4" y="43.8">MDC</text>
<text x="379.7" y="43.8">TD+</text>
<text x="78.4" y="50.8">VP</text>
<text x="107.2" y="49.6">EN</text>
<text x="156" y="53.1">TXD0</text>
<text x="156.7" y="49.6">IO22</text>
<text x="166.1" y="51.4">35</text>
<text x="212.8" y="50.8">TXDX</text>
<text x="78.4" y="57.9">IO34</text>
<text x="78.4" y="54.4">VN</text>
<text x="103.7" y="54.9">5</text>
<text x="103.7" y="58.4">6</text>
<text x="107.2" y="56.7">SENSOR_VN</text>
<text x="155.7" y="56.7">RXD0</text>
<text x="166.1" y="58.4">33</text>
<text x="166.1" y="54.9">34</text>
<text x="212.7" y="54.4">RXDX</text>
<text x="213.2" y="57.9">TXEN</text>
<text x="379.5" y="57.9">RD+</text>
<text x="380.4" y="54.4">TD-</text>
<text x="78.4" y="64.9">SCL</text>
<text x="78.4" y="61.4">nINT</text>
<text x="103.7" y="61.9">7</text>
<text x="103.7" y="65.5">8</text>
<text x="107.2" y="60.2">IO34</text>
<text x="107.2" y="63.7">IO35</text>
<text x="156.7" y="60.2">IO21</text>
<text x="160" y="63.7">NC</text>
<text x="166.1" y="65.5">31</text>
<text x="166.1" y="61.9">32</text>
<text x="213.5" y="64.9">TXD0</text>
<text x="78.4" y="68.5">SDA</text>
<text x="103.7" y="69">9</text>
<text x="107.2" y="67.2">IO32</text>
<text x="107.2" y="70.8">IO33</text>
<text x="156.7" y="70.8">IO18</text>
<text x="156.7" y="67.2">IO19</text>
<text x="166.1" y="69">30</text>
<text x="213.2" y="68.5">MDIO</text>
<text x="380.2" y="68.5">RD-</text>
<text x="78.4" y="75.5">RXD1</text>
<text x="78.4" y="72">RXD0</text>
<text x="101.7" y="72.5">10</text>
<text x="101.7" y="76.1">11</text>
<text x="107.2" y="74.3">IO25</text>
<text x="107.2" y="77.8">IO26</text>
<text x="156.7" y="77.8">IO17</text>
<text x="158.7" y="74.3">IO5</text>
<text x="166.1" y="76.1">28</text>
<text x="166.1" y="72.5">29</text>
<text x="215.6" y="75.5">50M</text>
<text x="216.7" y="72">IO5</text>
<text x="381.6" y="72">G+</text>
<text x="78.4" y="82.6">IO14</text>
<text x="78.4" y="79.1">CRS</text>
<text x="101.7" y="79.6">12</text>
<text x="101.7" y="83.1">13</text>
<text x="107.2" y="81.4">IO27</text>
<text x="156.7" y="81.4">IO16</text>
<text x="166.1" y="83.1">26</text>
<text x="166.1" y="79.6">27</text>
<text x="214.2" y="82.6">nRST</text>
<text x="215.1" y="79.1">IO16</text>
<text x="382.7" y="80.8">Y-</text>
<text x="78.4" y="86.1">IO12</text>
<text x="101.7" y="86.6">14</text>
<text x="107.2" y="84.9">IO14</text>
<text x="107.2" y="88.4">IO12</text>
<text x="158.7" y="88.4">IO0</text>
<text x="158.7" y="84.9">IO4</text>
<text x="166.1" y="86.6">25</text>
<text x="125" y="92.7" transform="rotate(-90 125 92.7)">IO13</text>
<text x="128.5" y="92.7" transform="rotate(-90 128.5 92.7)">NC</text>
<text x="132" y="92.7" transform="rotate(-90 132 92.7)">NC</text>
<text x="135.5" y="92.7" transform="rotate(-90 135.5 92.7)">NC</text>
<text x="139.1" y="92.7" transform="rotate(-90 139.1 92.7)">NC</text>
<text x="142.6" y="92.7" transform="rotate(-90 142.6 92.7)">NC</text>
<text x="146.1" y="92.7" transform="rotate(-90 146.1 92.7)">NC</text>
<text x="149.6" y="92.7" transform="rotate(-90 149.6 92.7)">IO15</text>
<text x="153.2" y="92.7" transform="rotate(-90 153.2 92.7)">IO2</text>
<text x="123.2" y="98.3" transform="rotate(-90 123.2 98.3)">16</text>
<text x="126.7" y="98.3" transform="rotate(-90 126.7 98.3)">17</text>
<text x="130.2" y="98.3" transform="rotate(-90 130.2 98.3)">18</text>
<text x="133.8" y="98.3" transform="rotate(-90 133.8 98.3)">19</text>
<text x="137.3" y="98.3" transform="rotate(-90 137.3 98.3)">20</text>
<text x="140.8" y="98.3" transform="rotate(-90 140.8 98.3)">21</text>
<text x="144.4" y="98.3" transform="rotate(-90 144.4 98.3)">22</text>
<text x="147.9" y="98.3" transform="rotate(-90 147.9 98.3)">23</text>
<text x="151.4" y="98.3" transform="rotate(-90 151.4 98.3)">24</text>
<text x="122.7" y="116.3" transform="rotate(-90 122.7 116.3)">IO13</text>
<text x="147.4" y="116.3" transform="rotate(-90 147.4 116.3)">IO15</text>
<text x="150.9" y="116.3" transform="rotate(-90 150.9 116.3)">IO2</text>
<text x="231.2" y="142.6">TXD0</text>
<text x="231.2" y="154.9">TXD1</text>
<text x="330.5" y="153.7">BUS1</text>
<text x="340.7" y="151.9">6</text>
<text x="310.1" y="159">3</text>
<text x="313.6" y="160.7">ENABLE</text>
<text x="330.5" y="160.7">BUS2</text>
<text x="340.7" y="159">4</text>
<text x="401.2" y="162">IO2</text>
<text x="412.4" y="159">1</text>
<text x="415.9" y="160.7">1</text>
<text x="230.8" y="167.3">TXEN</text>
<text x="401.2" y="165.5">IO12</text>
<text x="412.4" y="162.5">2</text>
<text x="412.4" y="166">3</text>
<text x="415.9" y="164.3">2</text>
<text x="415.9" y="167.8">3</text>
<text x="401.2" y="169">IO14</text>
<text x="401.2" y="172.5">SDA</text>
<text x="412.4" y="169.5">4</text>
<text x="412.4" y="173.1">5</text>
<text x="415.9" y="171.3">4</text>
<text x="231" y="179.6">RXD0</text>
<text x="401.2" y="176.1">SCL</text>
<text x="412.4" y="176.6">6</text>
<text x="415.9" y="174.8">5</text>
<text x="415.9" y="178.4">6</text>
<text x="412.4" y="180.1">7</text>
<text x="415.9" y="181.9">7</text>
<text x="46.6" y="190.2">TD-</text>
<text x="46.6" y="186.7">TD+</text>
<text x="231" y="191.9">RXD1</text>
<text x="46.6" y="197.2">RD-</text>
<text x="46.6" y="193.7">RD+</text>
<text x="230.8" y="207.8">MDIO</text>
<text x="233.3" y="204.3">CRS</text>
<text x="61.6" y="215.4">1</text>
<text x="88.3" y="215.4">6</text>
<text x="115.4" y="214.9">G+</text>
<text x="232" y="211.3">MDC</text>
<text x="115.4" y="218.4">Y-</text>
<text x="231.9" y="218.4">nRST</text>
<text x="232.4" y="221.9">nINT</text>
<text x="318.3" y="220.2">IO13</text>
<text x="412.4" y="217.2">1</text>
<text x="412.4" y="220.7">2</text>
<text x="415.9" y="218.9">1</text>
<text x="61.6" y="222.5">2</text>
<text x="88.3" y="222.5">5</text>
<text x="318.3" y="223.7">IO34</text>
<text x="318.3" y="227.2">IO15</text>
<text x="412.4" y="224.2">3</text>
<text x="412.4" y="227.8">4</text>
<text x="415.9" y="222.5">2</text>
<text x="415.9" y="226">3</text>
<text x="61.6" y="229.5">3</text>
<text x="88.3" y="229.5">4</text>
<text x="233.3" y="229">50M</text>
<text x="318.3" y="230.8">VN</text>
<text x="412.4" y="231.3">5</text>
<text x="415.9" y="229.5">4</text>
<text x="415.9" y="233">5</text>
<text x="318.3" y="234.3">VP</text>
<text x="412.4" y="234.8">6</text>
<text x="412.4" y="238.3">7</text>
<text x="415.9" y="236.6">6</text>
<text x="415.9" y="240.1">7</text>
<text x="414.2" y="261.3">1</text>
<text x="417.7" y="263">1</text>
<text x="401.2" y="267.8">IO5</text>
<text x="401.2" y="264.3">IO16</text>
<text x="414.2" y="264.8">2</text>
<text x="414.2" y="268.3">3</text>
<text x="417.7" y="266.6">2</text>
<text x="401.2" y="271.3">RXDX</text>
<text x="401.2" y="274.8">TXDX</text>
<text x="414.2" y="271.9">4</text>
<text x="414.2" y="275.4">5</text>
<text x="417.7" y="270.1">3</text>
<text x="417.7" y="273.6">4</text>
<text x="24.8" y="277.1">1</text>
<text x="24.8" y="280.7">3</text>
<text x="91.4" y="277.1">3</text>
<text x="94.9" y="278.9">VIN</text>
<text x="109.1" y="278.9">BS</text>
<text x="114.9" y="277.1">4</text>
<text x="230.7" y="277.1">1</text>
<text x="234.2" y="278.9">IN</text>
<text x="242.5" y="278.9">OUT</text>
<text x="250.7" y="277.1">3</text>
<text x="414.2" y="278.9">6</text>
<text x="417.7" y="277.1">5</text>
<text x="417.7" y="280.7">6</text>
<text x="24.8" y="284.2">2</text>
<text x="91.4" y="284.2">8</text>
<text x="94.9" y="286">EN</text>
<text x="108.1" y="286">SW</text>
<text x="114.9" y="284.2">1</text>
<text x="414.2" y="282.4">7</text>
<text x="417.7" y="284.2">7</text>
<text x="109.4" y="293">FB</text>
<text x="114.9" y="291.3">5</text>
</g>
<g font-size="3.2" fill="#f00">
<text x="103.7" y="51.4">4</text>
<text x="107.2" y="53.1">SENSOR_VP</text>
<text x="310.1" y="151.9">1</text>
<text x="313.6" y="153.7">VCC</text>
</g>
<g font-size="3.2" fill="#840000">
<text x="146.1" y="165.5" transform="rotate(-90 146.1 165.5)">1</text>
<text x="149.6" y="167.4" transform="rotate(-90 149.6 167.4)">19</text>
<text x="153.2" y="165.5" transform="rotate(-90 153.2 165.5)">6</text>
<text x="156.7" y="165.5" transform="rotate(-90 156.7 165.5)">9</text>
<text x="148" y="180.8" transform="rotate(-90 148 180.8)">VDD2A</text>
<text x="151.5" y="180.8" transform="rotate(-90 151.5 180.8)">VDD1A</text>
<text x="155" y="180.8" transform="rotate(-90 155 180.8)">VDDCR</text>
<text x="158.6" y="180.8" transform="rotate(-90 158.6 180.8)">VDDIO</text>
<text x="162.1" y="185.5">TXD0</text>
<text x="173.7" y="183.7">17</text>
<text x="126" y="190.7">20</text>
<text x="126" y="187.2">21</text>
<text x="133.8" y="189">TXP</text>
<text x="162.1" y="189">TXD1</text>
<text x="173.7" y="190.7">16</text>
<text x="173.7" y="187.2">18</text>
<text x="126" y="197.8">22</text>
<text x="126" y="194.2">23</text>
<text x="133.8" y="192.6">TXN</text>
<text x="133.8" y="196.1">RXP</text>
<text x="150.7" y="196.1">RXD0/MODE0</text>
<text x="162.1" y="192.6">TXEN</text>
<text x="175.6" y="197.8">7</text>
<text x="175.6" y="194.2">8</text>
<text x="133.8" y="199.6">RXN</text>
<text x="148.8" y="203.1">RXER/PHYAD0</text>
<text x="150.7" y="199.6">RXD1/MODE1</text>
<text x="173.7" y="201.3">10</text>
<text x="126" y="208.4">24</text>
<text x="146.9" y="206.7">CRS_DV/MODE2</text>
<text x="173.7" y="204.8">11</text>
<text x="173.7" y="208.4">12</text>
<text x="126" y="215.4">3</text>
<text x="133.8" y="210.2">RBIAS</text>
<text x="153.5" y="212.1">RMII</text>
<text x="162.1" y="210.2">MDIO</text>
<text x="164" y="213.7">MDC</text>
<text x="173.7" y="211.9">13</text>
<text x="126" y="218.9">2</text>
<text x="133.8" y="220.8">LED2/nINTSEL</text>
<text x="133.8" y="217.3">LED1/REGOFF</text>
<text x="164" y="220.8">RST</text>
<text x="173.7" y="218.9">15</text>
<text x="148.8" y="224.3">INT/REFCLKO</text>
<text x="173.7" y="222.5">14</text>
<text x="148.8" y="231.4">XTAL1/CLKIN</text>
<text x="175.6" y="233">4</text>
<text x="175.6" y="229.5">5</text>
<text x="151.5" y="235.5" transform="rotate(-90 151.5 235.5)">VSS</text>
<text x="160.2" y="234.9">XTAL2</text>
<text x="149.6" y="243.3" transform="rotate(-90 149.6 243.3)">25</text>
</g>
<g font-size="2.1" fill="#a54b4b">
<text x="336.4" y="43.9">P1</text>
<text x="344.9" y="44">P1</text>
<text x="336.4" y="49.2">P3</text>
<text x="344.9" y="49.3">P3</text>
<text x="336.4" y="54.5">P2</text>
<text x="336.4" y="58">P7</text>
<text x="344.9" y="54.6">P2</text>
<text x="344.9" y="58.1">P7</text>
<text x="336.4" y="63.3">P6</text>
<text x="344.9" y="63.4">P6</text>
<text x="336.2" y="68.6">P8</text>
<text x="344.7" y="68.7">P8</text>
<text x="334.8" y="77.5">P11</text>
<text x="334.8" y="72.2">P12</text>
<text x="344.7" y="77.5">P11</text>
<text x="344.7" y="72.2">P12</text>
<text x="334.8" y="81">P10</text>
<text x="344.7" y="81">P10</text>
<text x="336.2" y="86.3">P9</text>
<text x="344.7" y="86.3">P9</text>
<text x="336.4" y="91.6">P4</text>
<text x="336.4" y="95.1">P5</text>
<text x="344.9" y="91.6">P4</text>
<text x="344.9" y="95.1">P5</text>
<text x="334.1" y="98.6">MH1</text>
<text x="344.7" y="98.6">MH1</text>
<text x="334.1" y="102.1">MH2</text>
<text x="344.7" y="102.2">MH2</text>
</g>
</svg>
